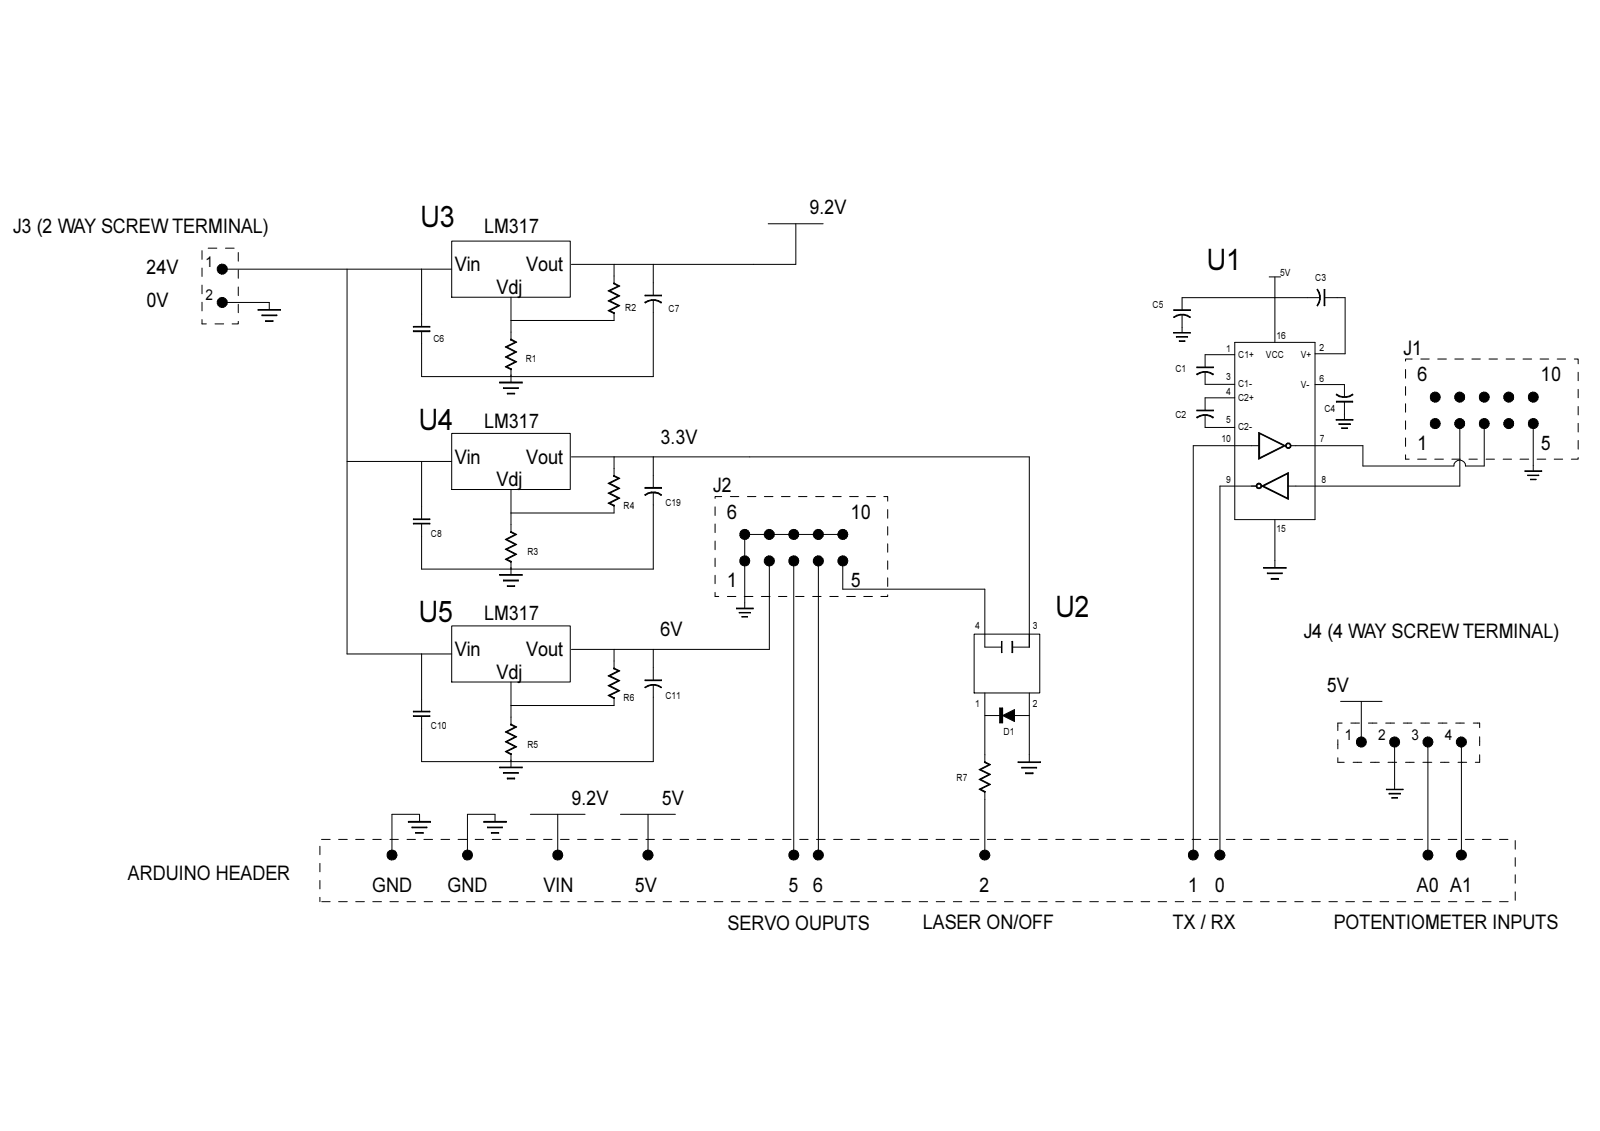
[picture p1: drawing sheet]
<svg xmlns="http://www.w3.org/2000/svg" width="297mm" height="210mm" viewBox="0 0 297 210" stroke-linecap="round" stroke-linejoin="round" font-family="sans-serif">
<g fill="none" stroke="#000" stroke-width=".19">
<path d="M37.5 46.5v1.6M37.5 49.7v1.6M37.5 52.9v1.6M37.5 56.1v1.6M37.5 59.3v.8h.8M38.6 46.1h1.7M41.3 56.1h8.7v1.3M41.9 46.1h1.6M42.2 50h41.7M44.2 59.6v.5h-1.1M44.2 46.9v1.6M44.2 50.1v1.5"/>
<path d="M44.2 53.3v1.6M44.2 56.5v1.5M47.9 57.4h4.2v.2h-4.2zM47.9 57.5h4.2M48.6 58.5h2.8v.1h-2.8zM48.6 58.5h2.8M49.3 59.5h1.4v.1h-1.4zM64.4 50v71.4h19.5M78.3 50v10.6M83.9 44.7h22v10.5h-22zM94.9 55.2v7.8M114 49.1v3.5"/>
<path d="M114 58.1v1.4h-19.1M114 52.5v.2l.8 .4-1.9 .9 1.9 .9-1.9 .9 1.9 .9-1.9 1 1.1 .5v-.2M114 52.5l1.1 .6-1.9 .9 1.9 .9-1.9 .9 1.9 .9-1.9 1 .8 .3M114 58v.2zM114 52.5v.2zM119.7 56.1a2.71 2.71 0 0 1 3.1 0l-.1 .1a2.44 2.44 0 0 0-2.9 0zM119.8 54.8h3v.1h-3zM119.8 54.8h3M121.3 49.1v5.7M121.3 55.8v14.1h-43v-8.3M142.6 41.5h10.2M147.7 41.5v7.6h-41.6"/>
<path d="M217.9 58.8a2.52 2.52 0 0 1 3.1 0l-.1 .1a2.44 2.44 0 0 0-2.9 0zM217.9 57.5h3.1v.1h-3.1zM217.9 57.6h3.1M219.5 58.5v3.2M235.6 51.4h2.1M236.7 51.4v12.1M244.5 53.8l.1-.1a2.52 2.52 0 0 1 0 3.1l-.1-.1a2.44 2.44 0 0 0 0-2.9zM245 55.2h-25.5v2.3M245.8 53.7h.2v3h-.2zM245.9 53.7v3M246 55.2h3.7v10.5h-5.6M39.9 60.1h1.6"/>
<path d="M76.7 60.6h3.1v.1h-3.1zM76.7 61.4h3.1v.2h-3.1zM76.7 61.5h3.1M76.7 60.6h3.1M92.8 70.9h4.1v.2h-4.1zM92.8 71h4.1M93.5 72h2.7v.1h-2.7zM93.5 72h2.7M94.2 73h1.3v.1h-1.3zM94.9 68.5v2.4M94.9 68.5v.1zM94.9 62.9v.2z"/>
<path d="M94.9 62.9l1 .6-1.8 .9 1.8 .9-1.8 1 1.8 .8-1.8 1 .8 .4-.1 .1-1-.5 1.8-1-1.8-.8 1.8-1-1.8-.9 1.8-.9-.8-.4zM217.9 61.8h3.1M217.9 61.7l3.1 .1zM218.4 62.5h2.1M218.4 62.5l2.1 .1zM218.9 63.2h1.1v.2h-1.1zM222.2 77.4a2.71 2.71 0 0 1 3.1 0l-.1 .2a2.44 2.44 0 0 0-3 0zM222.2 69.4a2.71 2.71 0 0 1 3.1 0l-.1 .2a2.44 2.44 0 0 0-3 0zM222.2 76.2h3.1M222.2 76.1h3.1v.1h-3.1zM222.2 68.1h3.1v.1h-3.1zM222.2 68.2h3.1"/>
<path d="M223.7 69v2.3h5.5M223.7 77v2.3h5.5M229.2 65.8h-5.5v2.3M229.2 73.8h-5.5v2.3M229.2 63.5h14.9v32.9h-14.9zM244.1 71.4h5.5v2.3M248.1 77.9h3.1M248.1 77.9h3.1v.1h-3.1zM248.1 74.5h3v.1h-3zM248.1 74.5h3M248.2 73.2a2.44 2.44 0 0 0 2.9 0l.1 .1a2.71 2.71 0 0 1-3.1 0zM248.6 78.7h2.1"/>
<path d="M248.6 78.7h2.1zM249.1 79.4l1 .1zM249.6 74.6v3.3M260.9 68.6v1.6M260.9 71.8v1.6M260.9 74.9v1.6M260.9 78.1v1.6M262.2 66.6h-1.3v.4M263.8 66.6h1.5M266.9 66.6h1.6M270.1 66.6h1.6M271 78.6v11.6h-31.8"/>
<path d="M273.3 66.6h1.5M275.5 78.6v7.9h-3.4a1.08 1.08 0 0 0-1.1-1.1 1.08 1.08 0 0 0-1.1 1.1h-16.9v-3.8h-13.3M276.4 66.6h1.6M279.6 66.6h1.6M282.7 66.6h1.6M284.6 78.6v8.8M285.9 66.6h1.6M289.1 66.6h1.6M292.3 66.6h.7v.9M293 69.1v1.6M293 72.3v1.5M293 75.4v1.6"/>
<path d="M293 78.6v1.6M64.4 85.6h19.5M76.7 96.3h3.1v.1h-3.1zM76.7 97.1h3.1v.1h-3.1zM76.7 97.2h3.1M76.7 96.4h3.1M78.3 85.6v10.7M83.9 80.4h22v10.4h-22zM94.9 90.8v8M94.9 98.7v.1zM94.9 98.7l1 .5-1.8 .9 1.8 .9-1.8 .9 1.8 1-1.8 .9 .8 .4-.1 .1-1-.5 1.8-.9-1.8-1 1.8-.9-1.8-.9 1.8-.9-.8-.4zM106.1 84.8h85v35.3h-3.1"/>
<path d="M114 84.8v3.5M114 93.9v1.3h-19.1M114 88.3v.1l.8 .4-1.9 .9 1.9 .9-1.9 .9 1.9 1-1.9 .9 1.1 .5v-.1M114 88.3l1.1 .5-1.9 .9 1.9 .9-1.9 .9 1.9 1-1.9 .9 .8 .4M114 93.8v.1zM114 88.3v.1M119.7 91.8a2.52 2.52 0 0 1 3.1 0l-.1 .1a2.44 2.44 0 0 0-2.9 0zM119.8 90.6h3M119.8 90.5h3v.1h-3zM121.3 84.8v5.7M121.3 91.4v14.2h-43v-8.4M132.8 94.1v1.6"/>
<path d="M132.8 97.2v1.6M134 92.2h-1.2v.3M135.6 92.2h1.6M138.8 92.2h1.5M141.9 92.2h1.6M145.1 92.2h1.6M148.2 92.2h1.6M151.4 92.2h1.6M154.6 92.2h1.6M156.5 99.2h-18.2v13.7M157.7 92.2h1.6M160.9 92.2h1.6"/>
<path d="M164.1 92.2h.7v.8M164.8 94.6v1.6M164.8 97.7v1.6M233.2 90.2h-6.7v68.5M233.7 80.3l4.9 2.4-4.9 2.5zM233.7 82.7h-12.2v76M233.8 80.5l4.5 2.2-4.5 2.3zM234.2 90.2l5-2.5v5zM234.6 90.2l4.5-2.3v4.6zM236.7 96.4v8.9M260.9 81.3v1.5M260.9 84.4v.8h.7"/>
<path d="M263.2 85.2h1.6M266.4 85.2h1.6M269.5 85.2h1.6M272.7 85.2h1.6M275.9 85.2h1.5M279.1 85.2h1.5M282.2 85.2h1.6M283.1 87.4h3.1M283.1 87.4h3.1v.1h-3.1zM283.6 88.2h2.1M283.6 88.2l2.1 .1zM284.1 88.9l1.1 .1z"/>
<path d="M285.4 85.2h1.6M288.5 85.2h1.6M293 84.9v.3h-1.3M293 81.7v1.7M83.9 116.2h22v10.4h-22zM92.8 106.6h4.1v.2h-4.1zM92.8 106.7h4.1M93.5 107.7h2.7v.1h-2.7zM93.5 107.7h2.7M94.2 108.7h1.3v.1h-1.3zM94.8 104.3h.1zM94.9 104.3v2.3"/>
<path d="M132.8 100.4v1.6M132.8 103.6v1.6M132.8 106.8v1.5M132.8 109.9v.8h.6M135 110.7h1.6M136.7 112.9h3.1M136.7 112.9h3.1v.1h-3.1zM137.2 113.7h2.1M137.2 113.7h2.1zM137.7 114.4l1.1 .1zM138.2 110.7h1.6M141.3 110.7h1.7"/>
<path d="M142.8 104.1v16.4h-36.7M144.5 110.7h1.6M147.4 104.1v54.6M147.7 110.7h1.6M150.9 110.7h1.5M151.9 104.1v54.6M154 110.7h1.6M156.5 104.1v5.2h26.3v10.8h3.1M157.2 110.7h1.6M160.4 110.7h1.6M164.8 110.4v.3h-1.3M164.8 100.9v1.6"/>
<path d="M164.8 104.1v1.6M164.8 107.2v1.6M180.8 117.7h12.2v10.9h-12.2zM185.9 119l.1 2.1zM186 119v2.1M187.9 119h.1v2.1h-.1zM187.9 119v2.1M234.6 105.4h4.2M234.6 105.3h4.2v.2h-4.2zM235.3 106.4h2.7M235.3 106.3h2.7v.2h-2.7zM236 107.4h1.4v.1h-1.4z"/>
<path d="M76.7 132.9h3.1M76.7 132.8h3.1v.2h-3.1zM76.7 132h3.1v.1h-3.1zM76.7 132.1h3.1M78.3 121.4v10.6M94.8 134.5h.1zM94.9 126.6v7.9M94.9 140v2.4M94.9 139.9v.1M94.9 134.4l1 .5-1.8 .9 1.8 .9-1.8 1 1.8 .9-1.8 .9 .8 .4-.1 .1-1-.5 1.8-.9-1.8-.9 1.8-1-1.8-.9 1.8-.9-.8-.4zM113.9 129.5h.1zM113.9 124h.1z"/>
<path d="M114 120.5v3.5M114 129.5v1.4h-19.1M114 124v.1l.8 .4-1.9 .9 1.9 .9-1.9 1 1.9 .9-1.9 .9 1.1 .5v-.1M114 124l1.1 .5-1.9 .9 1.9 .9-1.9 1 1.9 .9-1.9 .9 .8 .4M119.7 127.6a2.52 2.52 0 0 1 3.1 0h-.1a2.44 2.44 0 0 0-2.9 0zM119.8 126.3h3M119.8 126.2h3v.1h-3zM121.3 127.2v14.2h-43v-8.4M121.3 120.5v5.7M182.8 128.6v12.8M182.8 132.8h2.8M185.6 131.4h.5v2.8h-.5z"/>
<path d="M186.1 132.8l2.2-1.1v2.2zM188.3 132.8h2.8M191.1 128.6v12.8M248.4 137.3v1.7M248.9 130.2h7.7M249.2 134.2h-.8v1.4M250.8 134.2h1.6M252.7 130.2v7.5M254 134.2h1.6M257.3 134.2h1.6M258.9 137.7v8.8M260.5 134.2h1.6"/>
<path d="M263.8 134.2h1.6M265.1 137.7v21M267 134.2h1.6M270.3 134.2h1.6M271.3 137.7v21M273.5 134.2h1.2v.8M274.7 136.7v1.7M59.4 157.1v1.5M59.7 155.8h1.6M62.9 155.8h1.6M66 155.8h1.6M69.2 155.8h1.6"/>
<path d="M72.4 155.8h1.6M75.6 155.8h1.5M75.8 152.5h4.1M75.8 152.4h4.1v.2h-4.1zM76.5 153.6h2.7M76.5 153.5h2.7v.1h-2.7zM77.2 154.5h1.4v.1h-1.4zM77.9 152.4v-1.3h-5.1v7.6M78.7 155.8h1.6M81.9 155.8h1.6M85 155.8h1.7M88.2 155.8h1.6"/>
<path d="M89.8 152.5h4.2M89.8 152.4h4.2v.2h-4.2zM90.5 153.6h2.8M90.5 153.5h2.8v.1h-2.8zM91.2 154.5h1.4v.1h-1.4zM91.4 155.8h1.6M91.9 152.4v-1.3h-5.1v7.6M92.8 142.4h4.1v.1h-4.1zM92.8 142.4h4.1M93.5 143.4h2.7M93.5 143.4h2.7v.1h-2.7zM94.2 144.4h1.3v.2h-1.3z"/>
<path d="M94.6 155.8h1.5M97.7 155.8h1.6M98.5 151.1h10.1M100.9 155.8h1.6M103.5 151.1v7.6M104.1 155.8h1.6M107.2 155.8h1.6M110.4 155.8h1.6M113.6 155.8h1.5M115.2 151.1h10.2M116.8 155.8h1.5M119.9 155.8h1.6"/>
<path d="M120.3 151.1v7.6M123.1 155.8h1.6M126.2 155.8h1.6M129.4 155.8h1.6M132.6 155.8h1.6M135.8 155.8h1.5M138.9 155.8h1.6M142.1 155.8h1.6M145.3 155.8h1.6M148.5 155.8h1.5M151.6 155.8h1.6M154.8 155.8h1.6"/>
<path d="M157.9 155.8h1.7M161.1 155.8h1.6M164.3 155.8h1.6M167.5 155.8h1.5M170.6 155.8h1.6M173.8 155.8h1.6M176.9 155.8h1.7M180.1 155.8h1.6M182.7 146.9h.2zM182.7 141.4h.2zM182.8 146.9v11.8M182.8 141.4l1.1 .5-1.8 .9 1.8 .9-1.8 1 1.8 .9-1.8 .9 .8 .4-.1 .1-1-.5 1.8-.9-1.8-.9 1.8-1-1.8-.9 1.8-.9-.8-.4z"/>
<path d="M183.3 155.8h1.6M186.5 155.8h1.5M189 141.5h4.2M189 141.4h4.2v.1h-4.2zM189.6 155.8h1.6M189.7 142.5h2.7M189.7 142.4h2.7v.1h-2.7zM190.4 143.4h1.4v.2h-1.4zM192.8 155.8h1.6M196 155.8h1.6M199.1 155.8h1.6M202.3 155.8h1.6"/>
<path d="M205.5 155.8h1.6M208.7 155.8h1.5M211.8 155.8h1.6M215 155.8h1.6M218.2 155.8h1.5M221.3 155.8h1.6M224.5 155.8h1.6M227.7 155.8h1.6M230.8 155.8h1.6M234 155.8h1.6M237.2 155.8h1.6M240.4 155.8h1.5"/>
<path d="M243.5 155.8h1.6M246.7 155.8h1.6M248.4 140.6v.9h1.2M249.8 155.8h1.7M251.2 141.5h1.6M253 155.8h1.6M254.4 141.5h1.7M256.2 155.8h1.6M257.4 146.5h3.1M257.4 146.5l3.1 .1zM257.7 141.5h1.6M257.9 147.3h2.1"/>
<path d="M257.9 147.2h2.1v.2h-2.1zM258.4 148l1 .1zM259.4 155.8h1.5M260.9 141.5h1.6M262.5 155.8h1.6M264.2 141.5h1.6M265.7 155.8h1.6M267.4 141.5h1.6M268.9 155.8h1.6M270.7 141.5h1.6M272 155.8h1.6M274.7 140.1v1.4h-.8"/>
<path d="M275.2 155.8h1.6M278.4 155.8h1.5M281.3 156v1.6M281.3 159.2v1.6M59.4 160.2v1.6M59.4 163.4v1.6M59.4 166.5v.8M59.7 167.3h1.6M62.9 167.3h1.6M66 167.3h1.6M69.2 167.3h1.6M72.4 167.3h1.6"/>
<path d="M75.6 167.3h1.5M78.7 167.3h1.6M81.9 167.3h1.6M85 167.3h1.7M88.2 167.3h1.6M91.4 167.3h1.6M94.6 167.3h1.5M97.7 167.3h1.6M100.9 167.3h1.6M104.1 167.3h1.6M107.3 167.3h1.5M110.4 167.3h1.6"/>
<path d="M113.6 167.3h1.6M116.8 167.3h1.6M119.9 167.3h1.6M123.1 167.3h1.6M126.3 167.3h1.5M129.5 167.3h1.5M132.6 167.3h1.6M135.8 167.3h1.6M138.9 167.3h1.6M142.1 167.3h1.6M145.3 167.3h1.6M148.5 167.3h1.5"/>
<path d="M151.6 167.3h1.6M154.8 167.3h1.6M157.9 167.3h1.7M161.1 167.3h1.6M164.3 167.3h1.6M167.5 167.3h1.5M170.6 167.3h1.6M173.8 167.3h1.6M177 167.3h1.6M180.1 167.3h1.6M183.3 167.3h1.6M186.5 167.3h1.6"/>
<path d="M189.6 167.3h1.6M192.8 167.3h1.6M196 167.3h1.6M199.2 167.3h1.5M202.3 167.3h1.6M205.5 167.3h1.6M208.7 167.3h1.6M211.8 167.3h1.6M215 167.3h1.6M218.2 167.3h1.5M221.4 167.3h1.5M224.5 167.3h1.6"/>
<path d="M227.7 167.3h1.6M230.8 167.3h1.6M234 167.3h1.6M237.2 167.3h1.6M240.4 167.3h1.5M243.5 167.3h1.6M246.7 167.3h1.6M249.8 167.3h1.7M253 167.3h1.6M256.2 167.3h1.6M259.4 167.3h1.6M262.5 167.3h1.6"/>
<path d="M265.7 167.3h1.6M268.9 167.3h1.6M272.1 167.3h1.5M275.2 167.3h1.6M278.4 167.3h1.6M281.3 162.3v1.6M281.3 165.5v1.6"/>
<circle cx="41.3" cy="56.1" r=".94"/>
<circle cx="41.3" cy="50" r=".93"/>
<circle cx="266.4" cy="78.6" r=".93"/>
<circle cx="266.5" cy="73.7" r=".93"/>
<circle cx="271" cy="73.7" r=".93"/>
<circle cx="271" cy="78.6" r=".94"/>
<circle cx="275.5" cy="78.6" r=".93"/>
<circle cx="275.6" cy="73.7" r=".93"/>
<circle cx="280.1" cy="73.7" r=".93"/>
<circle cx="280.1" cy="78.6" r=".94"/>
<circle cx="284.6" cy="78.6" r=".93"/>
<circle cx="284.7" cy="73.7" r=".93"/>
<circle cx="138.3" cy="99.2" r=".92"/>
<circle cx="142.8" cy="99.2" r=".92"/>
<circle cx="147.4" cy="99.2" r=".92"/>
<circle cx="151.9" cy="99.2" r=".93"/>
<circle cx="156.5" cy="99.2" r=".92"/>
<circle cx="233.7" cy="90.2" r=".38"/>
<circle cx="233.7" cy="90.2" r=".52"/>
<circle cx="239.2" cy="82.7" r=".39"/>
<circle cx="239.2" cy="82.7" r=".51"/>
<circle cx="138.3" cy="104.1" r=".93"/>
<circle cx="142.8" cy="104.1" r=".94"/>
<circle cx="147.4" cy="104.1" r=".93"/>
<circle cx="151.9" cy="104.1" r=".94"/>
<circle cx="156.5" cy="104.1" r=".92"/>
<circle cx="252.7" cy="137.7" r=".93"/>
<circle cx="258.9" cy="137.7" r=".93"/>
<circle cx="265.1" cy="137.7" r=".92"/>
<circle cx="271.3" cy="137.7" r=".94"/>
<circle cx="72.8" cy="158.7" r=".92"/>
<circle cx="86.8" cy="158.7" r=".92"/>
<circle cx="103.5" cy="158.7" r=".92"/>
<circle cx="120.3" cy="158.7" r=".92"/>
<circle cx="147.4" cy="158.7" r=".92"/>
<circle cx="151.9" cy="158.7" r=".93"/>
<circle cx="182.8" cy="158.7" r=".92"/>
<circle cx="221.5" cy="158.7" r=".92"/>
<circle cx="226.5" cy="158.7" r=".92"/>
<circle cx="265.1" cy="158.7" r=".92"/>
<circle cx="271.3" cy="158.7" r=".92"/>
</g>
<g fill="#000">
<path d="M186.1 132.8l2.2-1.1v2.2z"/>
<path d="M49.3 59.5h1.4v.1h-1.4z" fill-rule="evenodd"/>
<path d="M114 52.5l1.1 .6-1.9 .9 1.9 .9-1.9 .9 1.9 .9-1.9 1 .8 .3v.2l-1.1-.5 1.9-1-1.9-.9 1.9-.9-1.9-.9 1.9-.9-.8-.4z" fill-rule="evenodd"/>
<path d="M113.9 58.1h.1z" fill-rule="evenodd"/>
<path d="M114 52.5v.2z" fill-rule="evenodd"/>
<path d="M119.7 56.1a2.71 2.71 0 0 1 3.1 0l-.1 .1a2.44 2.44 0 0 0-2.9 0z" fill-rule="evenodd"/>
<path d="M217.9 58.8a2.52 2.52 0 0 1 3.1 0l-.1 .1a2.44 2.44 0 0 0-2.9 0z" fill-rule="evenodd"/>
<path d="M244.5 53.8l.1-.1a2.52 2.52 0 0 1 0 3.1l-.1-.1a2.44 2.44 0 0 0 0-2.9z" fill-rule="evenodd"/>
<path d="M94.2 73h1.3v.1h-1.3z" fill-rule="evenodd"/>
<path d="M94.9 62.9l1 .6-1.8 .9 1.8 .9-1.8 1 1.8 .8-1.8 1 .8 .4-.1 .1-1-.5 1.8-1-1.8-.8 1.8-1-1.8-.9 1.8-.9-.8-.4z" fill-rule="evenodd"/>
<path d="M94.8 68.5h.1z" fill-rule="evenodd"/>
<path d="M94.8 63h.1z" fill-rule="evenodd"/>
<path d="M218.9 63.2h1.1v.2h-1.1z" fill-rule="evenodd"/>
<path d="M222.2 77.4a2.71 2.71 0 0 1 3.1 0l-.1 .2a2.44 2.44 0 0 0-3 0z" fill-rule="evenodd"/>
<path d="M222.2 69.4a2.71 2.71 0 0 1 3.1 0l-.1 .2a2.44 2.44 0 0 0-3 0z" fill-rule="evenodd"/>
<path d="M248.2 73.2a2.44 2.44 0 0 0 2.9 0l.1 .1a2.71 2.71 0 0 1-3.1 0z" fill-rule="evenodd"/>
<path d="M249.1 79.4l1 .1z" fill-rule="evenodd"/>
<path d="M94.8 98.8h.1z" fill-rule="evenodd"/>
<path d="M114 88.3l1.1 .5-1.9 .9 1.9 .9-1.9 .9 1.9 1-1.9 .9 .8 .4v.1l-1.1-.5 1.9-.9-1.9-1 1.9-.9-1.9-.9 1.9-.9-.8-.4z" fill-rule="evenodd"/>
<path d="M113.9 93.9h.1z" fill-rule="evenodd"/>
<path d="M113.9 88.3h.1z" fill-rule="evenodd"/>
<path d="M119.7 91.8a2.52 2.52 0 0 1 3.1 0l-.1 .1a2.44 2.44 0 0 0-2.9 0z" fill-rule="evenodd"/>
<path d="M233.7 80.3l4.9 2.4-4.9 2.5zM233.8 80.5l4.5 2.2-4.5 2.3z" fill-rule="evenodd"/>
<path d="M233.2 90.2a.55 .55 0 0 0 1.1 0 .55 .55 0 0 0-1.1 0zM233.3 90.2a.4 .4 0 0 0 .8 0 .4 .4 0 0 0-.8 0z" fill-rule="evenodd"/>
<path d="M234.2 90.2l5 2.5v-5zM234.6 90.2l4.5 2.3v-4.6z" fill-rule="evenodd"/>
<path d="M238.7 82.7a.51 .51 0 0 0 1 0 .51 .51 0 0 0-1 0zM238.8 82.7a.4 .4 0 0 0 .8 0 .4 .4 0 0 0-.8 0z" fill-rule="evenodd"/>
<path d="M284.1 88.9l1.1 .1z" fill-rule="evenodd"/>
<path d="M94.2 108.7h1.3v.1h-1.3z" fill-rule="evenodd"/>
<path d="M94.9 98.7l1 .5-1.8 .9 1.8 .9-1.8 .9 1.8 1-1.8 .9 .8 .4-.1 .1-1-.5 1.8-.9-1.8-1 1.8-.9-1.8-.9 1.8-.9-.8-.4z" fill-rule="evenodd"/>
<path d="M94.8 104.3h.1z" fill-rule="evenodd"/>
<path d="M137.7 114.4l1.1 .1z" fill-rule="evenodd"/>
<path d="M236 107.4h1.4v.1h-1.4z" fill-rule="evenodd"/>
<path d="M94.8 140h.1z" fill-rule="evenodd"/>
<path d="M94.8 134.5h.1z" fill-rule="evenodd"/>
<path d="M114 124l1.1 .5-1.9 .9 1.9 .9-1.9 1 1.9 .9-1.9 .9 .8 .4v.1l-1.1-.5 1.9-.9-1.9-.9 1.9-1-1.9-.9 1.9-.9-.8-.4z" fill-rule="evenodd"/>
<path d="M113.9 129.5h.1z" fill-rule="evenodd"/>
<path d="M113.9 124h.1z" fill-rule="evenodd"/>
<path d="M119.7 127.6a2.52 2.52 0 0 1 3.1 0h-.1a2.44 2.44 0 0 0-2.9 0z" fill-rule="evenodd"/>
<path d="M185.6 131.4h.5v2.8h-.5z" fill-rule="evenodd"/>
<path d="M77.2 154.5h1.4v.1h-1.4z" fill-rule="evenodd"/>
<path d="M91.2 154.5h1.4v.1h-1.4z" fill-rule="evenodd"/>
<path d="M94.2 144.4h1.3v.2h-1.3z" fill-rule="evenodd"/>
<path d="M94.9 134.4l1 .5-1.8 .9 1.8 .9-1.8 1 1.8 .9-1.8 .9 .8 .4-.1 .1-1-.5 1.8-.9-1.8-.9 1.8-1-1.8-.9 1.8-.9-.8-.4z" fill-rule="evenodd"/>
<path d="M182.8 141.4l1.1 .5-1.8 .9 1.8 .9-1.8 1 1.8 .9-1.8 .9 .8 .4-.1 .1-1-.5 1.8-.9-1.8-.9 1.8-1-1.8-.9 1.8-.9-.8-.4z" fill-rule="evenodd"/>
<path d="M182.7 146.9h.2z" fill-rule="evenodd"/>
<path d="M182.7 141.4h.2z" fill-rule="evenodd"/>
<path d="M190.4 143.4h1.4v.2h-1.4z" fill-rule="evenodd"/>
<path d="M258.4 148l1 .1z" fill-rule="evenodd"/>
<circle cx="41.3" cy="56.1" r=".93"/>
<circle cx="41.3" cy="50" r=".93"/>
<circle cx="266.4" cy="78.6" r=".93"/>
<circle cx="266.4" cy="73.7" r=".93"/>
<circle cx="271" cy="78.6" r=".92"/>
<circle cx="271" cy="73.7" r=".92"/>
<circle cx="275.5" cy="78.6" r=".93"/>
<circle cx="275.5" cy="73.7" r=".93"/>
<circle cx="280.1" cy="78.6" r=".92"/>
<circle cx="280.1" cy="73.7" r=".92"/>
<circle cx="284.6" cy="78.6" r=".93"/>
<circle cx="284.6" cy="73.7" r=".93"/>
<circle cx="138.3" cy="99.2" r=".93"/>
<circle cx="142.8" cy="99.2" r=".93"/>
<circle cx="147.4" cy="99.2" r=".93"/>
<circle cx="151.9" cy="99.2" r=".93"/>
<circle cx="156.5" cy="99.2" r=".93"/>
<circle cx="138.3" cy="104.1" r=".93"/>
<circle cx="142.8" cy="104.1" r=".93"/>
<circle cx="147.4" cy="104.1" r=".93"/>
<circle cx="151.9" cy="104.1" r=".93"/>
<circle cx="156.5" cy="104.1" r=".93"/>
<circle cx="252.7" cy="137.7" r=".93"/>
<circle cx="258.9" cy="137.7" r=".93"/>
<circle cx="265.1" cy="137.7" r=".93"/>
<circle cx="271.3" cy="137.7" r=".93"/>
<circle cx="72.8" cy="158.7" r=".93"/>
<circle cx="86.8" cy="158.7" r=".93"/>
<circle cx="103.5" cy="158.7" r=".93"/>
<circle cx="120.3" cy="158.7" r=".93"/>
<circle cx="147.4" cy="158.7" r=".93"/>
<circle cx="151.9" cy="158.7" r=".93"/>
<circle cx="182.8" cy="158.7" r=".93"/>
<circle cx="221.5" cy="158.7" r=".93"/>
<circle cx="226.5" cy="158.7" r=".93"/>
<circle cx="265.1" cy="158.7" r=".93"/>
<circle cx="271.3" cy="158.7" r=".93"/>
</g>
<g font-size="5.5">
<text x="78.1" y="42.2">U3</text>
<text x="224" y="50.1">U1</text>
<text x="77.8" y="79.7">U4</text>
<text x="77.8" y="115.4">U5</text>
<text x="196" y="114.6">U2</text>
</g>
<g font-size="3.7">
<text x="150.3" y="39.7">9.2V</text>
<text x="2.4" y="43.3">J3 (2 WAY SCREW TERMINAL)</text>
<text x="89.9" y="43.3">LM317</text>
<text x="27.2" y="50.8">24V</text>
<text x="84.5" y="50.4">Vin</text>
<text x="97.7" y="50.4">Vout</text>
<text x="27.2" y="57">0V</text>
<text x="92.2" y="54.6">Vdj</text>
<text x="260.5" y="65.9">J1</text>
<text x="263.2" y="70.8">6</text>
<text x="286.1" y="70.8">10</text>
<text x="89.9" y="79.4">LM317</text>
<text x="122.6" y="82.3">3.3V</text>
<text x="263.2" y="83.5">1</text>
<text x="286.1" y="83.5">5</text>
<text x="84.5" y="86.1">Vin</text>
<text x="97.7" y="86.1">Vout</text>
<text x="92.2" y="90.3">Vdj</text>
<text x="132.3" y="91.4">J2</text>
<text x="135" y="96.3">6</text>
<text x="157.9" y="96.3">10</text>
<text x="135" y="109">1</text>
<text x="157.9" y="109">5</text>
<text x="89.9" y="115.1">LM317</text>
<text x="122.6" y="118">6V</text>
<text x="242" y="118.5">J4 (4 WAY SCREW TERMINAL)</text>
<text x="84.5" y="121.8">Vin</text>
<text x="92.2" y="126">Vdj</text>
<text x="97.7" y="121.8">Vout</text>
<text x="246.3" y="128.4">5V</text>
<text x="106.1" y="149.3">9.2V</text>
<text x="122.8" y="149.3">5V</text>
<text x="23.7" y="163.2">ARDUINO HEADER</text>
<text x="69.1" y="165.5">GND</text>
<text x="83.1" y="165.5">GND</text>
<text x="100.9" y="165.5">VIN</text>
<text x="117.9" y="165.5">5V</text>
<text x="146.4" y="165.5">5</text>
<text x="151" y="165.5">6</text>
<text x="181.9" y="165.5">2</text>
<text x="220.6" y="165.5">1</text>
<text x="225.5" y="165.5">0</text>
<text x="263.1" y="165.5">A0 A1</text>
<text x="135.1" y="172.6">SERVO OUPUTS</text>
<text x="171.3" y="172.4">LASER ON/OFF</text>
<text x="217.8" y="172.4">TX / RX</text>
<text x="247.6" y="172.4">POTENTIOMETER INPUTS</text>
</g>
<g font-size="2.8">
<text x="38.2" y="49.5">1</text>
<text x="38.2" y="55.7">2</text>
<text x="249.7" y="137.2">1</text>
<text x="255.9" y="137.2">2</text>
<text x="262" y="137.2">3</text>
<text x="268.3" y="137.2">4</text>
</g>
<g font-size="1.9">
<text x="237.7" y="51.3">5V</text>
<text x="244.2" y="52.1">C3</text>
<text x="116.1" y="57.7">R2</text>
<text x="124.1" y="57.9">C7</text>
<text x="214" y="57.1">C5</text>
<text x="80.5" y="63.4">C6</text>
<text x="227.7" y="65.3">1</text>
<text x="237" y="62.9">16</text>
<text x="245" y="65.2">2</text>
<text x="97.6" y="67.1">R1</text>
<text x="218.2" y="69">C1</text>
<text x="227.7" y="70.5">3</text>
<text x="229.9" y="71.8">C1-</text>
<text x="229.9" y="66.5">C1+</text>
<text x="235" y="66.4">VCC</text>
<text x="241.5" y="66.4">V+</text>
<text x="245" y="70.9">6</text>
<text x="218.2" y="77.5">C2</text>
<text x="227.7" y="73.3">4</text>
<text x="229.9" y="74.5">C2+</text>
<text x="241.5" y="72.1">V-</text>
<text x="245.9" y="76.5">C4</text>
<text x="226.8" y="82">10</text>
<text x="227.7" y="78.5">5</text>
<text x="229.9" y="79.8">C2-</text>
<text x="245" y="82">7</text>
<text x="227.7" y="89.6">9</text>
<text x="245.4" y="89.6">8</text>
<text x="115.8" y="94.4">R4</text>
<text x="123.5" y="93.9">C19</text>
<text x="80" y="99.6">C8</text>
<text x="237" y="98.7">15</text>
<text x="97.9" y="103.1">R3</text>
<text x="181.1" y="116.8">4</text>
<text x="191.7" y="116.8">3</text>
<text x="115.8" y="130.1">R6</text>
<text x="123.5" y="129.7">C11</text>
<text x="181.1" y="131.1">1</text>
<text x="191.7" y="131.1">2</text>
<text x="80" y="135.3">C10</text>
<text x="186.3" y="136.5">D1</text>
<text x="97.9" y="138.8">R5</text>
<text x="177.6" y="145">R7</text>
</g>
</svg>
